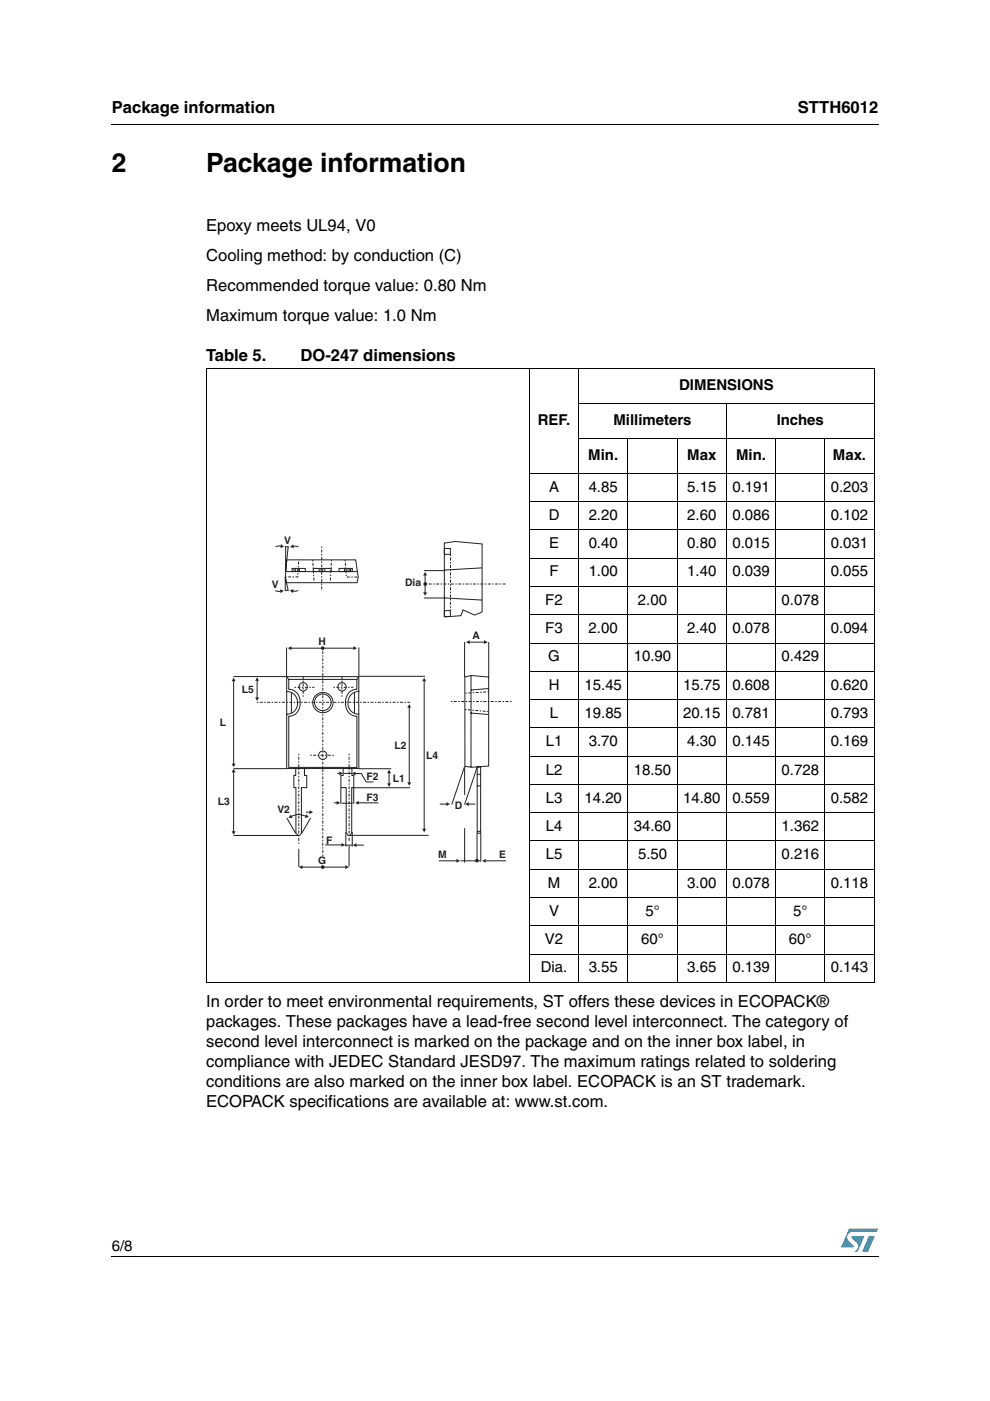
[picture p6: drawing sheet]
<svg xmlns="http://www.w3.org/2000/svg" width="210mm" height="297mm" viewBox="0 0 210 297" stroke-linecap="round" stroke-linejoin="round" font-family="sans-serif">
<g fill="#009ad9">
<path d="M184.2 262.1h1.3l-1.4 3.3h-1.3z"/>
<path d="M180 260.5h6.2l-.3 .7h-5.2a1.11 1.11 0 0 0-1 .7 1.11 1.11 0 0 0 .3 1.2l1 1v.3l-2.7 .1z"/>
<path d="M180.6 262.1h2.7l-1.4 3.3-.7-.1a1.16 1.16 0 0 0 .4-1.8l-1-1.1z"/>
</g>
<path d="M23.6 26.2l.1 .2zM23.6 266.3l.1 .1z" fill="#000"/>
<g fill="none" stroke="#000" stroke-width=".21">
<path d="M23.7 26.3h162.6M43.6 78.1h141.8M43.7 78.2v130M112.2 78v130.4M122.7 78v130.4M185.4 78.2v130M122.6 85.5h62.8M122.6 92.9h62.8M133.1 92.9v115.5M143.6 92.9v115.5M154 85.4v123M164.5 92.9v115.5"/>
<path d="M174.9 92.9v115.5M112.2 100.4h73.2M112.2 106.3h73.2M112.2 112.4h73.2M112.2 118.3h73.2M112.2 124.3h73.2M112.2 130.3h73.2M112.2 136.3h73.2M112.2 142.3h73.2M112.2 148.3h73.2M112.2 154.3h73.2M112.2 160.3h73.2"/>
<path d="M112.2 166.3h73.2M112.2 172.3h73.2M112.2 178.3h73.2M112.2 184.3h73.2M112.2 190.3h73.2M112.2 196.3h73.2M43.6 208.3h141.8M112.2 202.3h73.2M23.7 266.3h162.6"/>
</g>
<path d="M46.2 113.1h62.2v71.3h-62.2z" fill="#fff"/>
<path d="M62.7 162.9h1.9v1.5h.4v2.6h-1.1v9.7l-.3 .4h-.4l-.5-.4v-9.7h-.4v-2.6h.4zM72.8 162.9h1.8v1.5h.4v2.6h-.4v9.5l-.3 .6h-.5l-.4-.6v-9.5h-1.1v-2.6h.5z" fill="none" stroke="#231f20" stroke-width=".21"/>
<g fill="#fff" stroke="#231f20" stroke-width=".21">
<path d="M60.8 143.5h15.3v3.1a2.4 2.4 0 0 0-2.3 2.4 2.4 2.4 0 0 0 2.3 2.4v11.5h-15.3v-11.5a2.4 2.4 0 0 0 2.3-2.4 2.4 2.4 0 0 0-2.3-2.4z" fill-rule="evenodd"/>
<path d="M61.2 144.1h14.5v2a2.79 2.79 0 0 0-2.3 4 2.32 2.32 0 0 0 2.3 1.8v10.8h-14.5v-10.8a2.78 2.78 0 0 0 2.3-4 2.33 2.33 0 0 0-2.3-1.8z" fill-rule="evenodd"/>
</g>
<g fill="none" stroke="#231f20" stroke-width=".21">
<path d="M60.8 118.7h14.6l.6 3.7-.3 1.1h-14.9l-.3-1.1zM94.2 115.1l2.3-.3 5.7 .5v14.5l-1.6 .6-2.4-1.1-.5 1.2-3.5 .3zM60.6 121.2h15.2M61.9 120.5h2.8v.7h-2.8zM62.3 120.5v.7M62.7 120.6v.6M63.1 120.5v.7M63.5 120.5v.7M66.4 120.5h3.8v.7h-3.8zM67.7 120.5v.7M68.1 120.6v.6M68.4 120.5v.7"/>
<path d="M68.9 120.5v.6M71.9 120.5h2.8v.7h-2.8zM73 120.5v.7M73.4 120.5v.7M73.8 120.6v.6M74.2 120.6v.6M74.3 120.6v.6M94.1 126.8l8.1 .4M102.1 120.4l-7.9 .5M49.5 143.4h11.2M49.5 144.4v17.6M60.8 143.4l.5 .7"/>
<path d="M60.8 146.6v5.1M61.8 146.8v4.4M75.2 146.8v4.4M76.1 146.4v5M76.1 143.4l-.5 .7M98.6 143.5l1.3-.3 3.7 .3v18.9l-3.5 .3-1.5-.2zM99.7 151.2l3.9 .3M99.9 143.3v19.4M103.6 146l-3.7 .3M49.5 163h11.2M49.5 177.1h13.9M101.2 162.6h.7v14.1h-.7z"/>
<path d="M101.2 166.6h.8M101.2 176.3h.7M101.2 164.2h.8"/>
<circle cx="68.4" cy="148.9" r="1.76"/>
<circle cx="68.5" cy="149" r="2.15"/>
</g>
<g fill="none" stroke="#231f20" stroke-width=".21" stroke-dasharray=".3 .3 .6 .3" stroke-linecap="butt">
<path d="M66.3 118.7l.3 4.8M68.2 115.9v9.4M70.3 118.7l-.3 4.8M73.2 118.7l.2 3.6h2.5M60.5 122.3h2.6l.2-3.7M90.3 123.8h17.1M54.5 148.9h32.4M63.3 159.8v19.1M74 159.8v18.8M95.6 148.7h12.9M103.6 150.9l-5.2-.5M103.7 146.7l-5.1 .3"/>
<path d="M68.4 181.5v-44"/>
</g>
<g fill="#231f20">
<path d="M49.1 161.9h.8l-.4 .8z"/>
<path d="M49.5 143.7l.4 .7h-.8z"/>
</g>
<path d="M54.5 144.3v3.6" fill="none" stroke="#231f20" stroke-width=".21"/>
<g fill="#231f20">
<path d="M54.1 147.9h.8l-.4 .7z"/>
<path d="M54.5 143.6l.4 .8h-.8z"/>
</g>
<path d="M60.8 137.3v6.1M61.7 137.4h13.3M76.1 137.3v6.1" fill="none" stroke="#231f20" stroke-width=".21"/>
<g fill="#231f20">
<path d="M61 137.4l.8-.4v.8z"/>
<path d="M74.9 137l.8 .4-.8 .4z"/>
</g>
<path d="M71.5 164h.5" fill="none" stroke="#231f20" stroke-width=".21"/>
<path d="M72 163.6l.7 .4-.7 .4z" fill="#231f20"/>
<path d="M75.5 179.2h1.6" fill="none" stroke="#231f20" stroke-width=".21"/>
<path d="M74.8 179.2l.8-.4v.8z" fill="#231f20"/>
<path d="M64.9 172.2h.8" fill="none" stroke="#231f20" stroke-width=".21"/>
<path d="M65.6 171.8l.8 .4-.8 .4z" fill="#231f20"/>
<path d="M69 179.1h3.5M73.3 176.4v3.1M74.7 176.4v3.1" fill="none" stroke="#231f20" stroke-width=".21"/>
<path d="M72.4 178.7l.8 .4-.8 .5z" fill="#231f20"/>
<path d="M74 179.3v4.5M64.1 183.8h9.2" fill="none" stroke="#231f20" stroke-width=".21"/>
<g fill="#231f20">
<path d="M73.2 183.4l.8 .4-.8 .5z"/>
<path d="M63.4 183.8l.7-.4v.9z"/>
</g>
<path d="M63.3 180v3.8M75.3 164h1.3l1 1.8h1.6" fill="none" stroke="#231f20" stroke-width=".21"/>
<path d="M74.6 164l.8-.4v.8z" fill="#231f20"/>
<path d="M72.3 167v3.4M75 167v3.4M76 170.2h4.2" fill="none" stroke="#231f20" stroke-width=".21"/>
<path d="M75.3 170.2l.8-.4v.8z" fill="#231f20"/>
<path d="M70.8 170.2h.6M72.4 170.3h2.4" fill="none" stroke="#231f20" stroke-width=".21"/>
<path d="M71.4 169.8l.7 .4-.7 .4z" fill="#231f20"/>
<path d="M86.8 150v15.9M74.7 167h12.3" fill="none" stroke="#231f20" stroke-width=".21"/>
<g fill="#231f20">
<path d="M86.4 165.9h.8l-.4 .7z"/>
<path d="M86.8 149.3l.4 .7h-.8z"/>
</g>
<path d="M76.2 143.4h13.9M89.9 144.4v31.4M74.1 177.1h16.8" fill="none" stroke="#231f20" stroke-width=".21"/>
<g fill="#231f20">
<path d="M89.5 175.7h.8l-.4 .8z"/>
<path d="M89.9 143.7l.4 .7h-.8z"/>
</g>
<path d="M82.5 163.9v2.2" fill="none" stroke="#231f20" stroke-width=".21"/>
<g fill="#231f20">
<path d="M82.5 163.2l.4 .7h-.8z"/>
<path d="M82.1 166.1h.8l-.4 .7z"/>
</g>
<path d="M60.8 173.4l1.9 3.3M64.8 173l-.6-.1a2.77 2.77 0 0 0-2.4 .2M65.9 173.4l-1.9 3.3M72.8 164h1.8M76.1 163h6.8" fill="none" stroke="#231f20" stroke-width=".21"/>
<g fill="#231f20">
<path d="M61.7 172.7l.3 .7h-.8z"/>
<path d="M64.9 172.6l.6 .6-.8 .2z"/>
</g>
<path d="M98.5 136.1v7.5M99.5 136.1h3.2M103.6 136.1v7.5M73.1 179.2h1.6" fill="none" stroke="#231f20" stroke-width=".21"/>
<g fill="#231f20">
<path d="M98.8 136.1l.8-.4v.9z"/>
<path d="M102.6 135.7l.8 .4-.8 .5z"/>
</g>
<path d="M98.5 162.5v6M101.1 176.7v6M101.9 176.7v6M102.9 182.5h4.4" fill="none" stroke="#231f20" stroke-width=".21"/>
<path d="M102.2 182.5l.8-.4v.8z" fill="#231f20"/>
<path d="M93 182.5h3.8M97.6 182.5h4.3" fill="none" stroke="#231f20" stroke-width=".21"/>
<path d="M96.8 182.1l.7 .4-.7 .4z" fill="#231f20"/>
<path d="M93.3 170.5h1.4" fill="none" stroke="#231f20" stroke-width=".21"/>
<path d="M94.6 170.1l.8 .4-.8 .4z" fill="#231f20"/>
<path d="M99.3 170.5h1.5" fill="none" stroke="#231f20" stroke-width=".21"/>
<path d="M98.6 170.5l.8-.4v.8z" fill="#231f20"/>
<path d="M60.6 115.8v5.4l.5-5.4M58.4 125.2l.5 .2h.6M61.1 125.3l-.6-2.9v3M98.4 162.7l-2.6 7.9M98.5 175.6v7.3M101.2 162.7l-2.7 7.9" fill="none" stroke="#231f20" stroke-width=".21"/>
<g fill="#231f20" stroke="#231f20" stroke-width=".21">
<circle cx="101.1" cy="182.5" r=".27"/>
<circle cx="68.4" cy="183.8" r=".27"/>
<circle cx="68.4" cy="137.4" r=".27"/>
<circle cx="90.2" cy="123.8" r=".27"/>
</g>
<path d="M59.4 125l.8 .2-.7 .6z" fill="#231f20"/>
<path d="M63.2 125.1l-.5 .2h-.6" fill="none" stroke="#231f20" stroke-width=".21"/>
<path d="M61.4 125.2l.8-.3-.1 .8z" fill="#231f20"/>
<path d="M59.6 115.8h-.7l-.4 .2" fill="none" stroke="#231f20" stroke-width=".21"/>
<path d="M59.6 115.4l.6 .5-.8 .3z" fill="#231f20"/>
<path d="M60.5 116l.2-.1 .4 .1M62.2 115.8h.6l.5 .2M61.1 125.1l-.4 .1-.2-.1" fill="none" stroke="#231f20" stroke-width=".21"/>
<path d="M61.5 116l.7-.6 .1 .8z" fill="#231f20"/>
<g fill="none" stroke="#231f20" stroke-width=".21">
<path d="M89.9 126.8h4.5M89.9 121h4.5M90.1 121.9v3.7"/>
<circle cx="64.3" cy="145.6" r=".89"/>
<circle cx="72.5" cy="145.6" r=".89"/>
<circle cx="68.4" cy="160.1" r=".89"/>
</g>
<path d="M62.4 145.7h4.3M64.3 147.7v-4.2M70.7 145.7h4.2M72.5 147.7v-4.2M65.8 160.1h5.3" fill="none" stroke="#231f20" stroke-width=".21" stroke-dasharray=".3 .3 .6 .3" stroke-linecap="butt"/>
<g fill="#231f20">
<path d="M89.7 125.6h.8l-.4 .7z"/>
<path d="M90.1 121.3l.4 .7h-.8z"/>
</g>
<path d="M94.2 116.3h1.3v1.2h-1.3zM94.2 129.5h1.3v1.2h-1.3zM49.5 163.7v12.6" fill="none" stroke="#231f20" stroke-width=".21"/>
<path d="M95.5 117.6v11.8" fill="none" stroke="#231f20" stroke-width=".21" stroke-dasharray=".3 .3 .6 .3" stroke-linecap="butt"/>
<g fill="#231f20">
<path d="M49.1 176.2h.8l-.4 .8z"/>
<path d="M49.5 163l.4 .8h-.8z"/>
</g>
<g font-size="5.6">
<text x="23.7" y="36.4">2</text>
<text x="43.7" y="36.4">Package information</text>
</g>
<g font-size="3.5">
<text x="23.7" y="23.9">Package information</text>
<text x="169.2" y="23.9">STTH6012</text>
<text x="43.7" y="49.1">Epoxy meets UL94, V0</text>
<text x="43.7" y="55.4">Cooling method: by conduction (C)</text>
<text x="43.7" y="61.8">Recommended torque value: 0.80 Nm</text>
<text x="43.7" y="68.1">Maximum torque value: 1.0 Nm</text>
<text x="43.7" y="76.6">Table 5.</text>
<text x="63.7" y="76.6">DO-247 dimensions</text>
<text x="43.7" y="213.5">In order to meet environmental requirements, ST offers these devices in ECOPACK®</text>
<text x="43.7" y="217.7">packages. These packages have a lead-free second level interconnect. The category of</text>
<text x="43.7" y="221.9">second level interconnect is marked on the package and on the inner box label, in</text>
<text x="43.7" y="226.2">compliance with JEDEC Standard JESD97. The maximum ratings related to soldering</text>
<text x="43.7" y="230.4">conditions are also marked on the inner box label. ECOPACK is an ST trademark.</text>
<text x="43.7" y="234.7">ECOPACK specifications are available at: www.st.com.</text>
</g>
<g font-size="3.2">
<text x="144" y="82.7">DIMENSIONS</text>
<text x="114" y="90.1">REF.</text>
<text x="130.1" y="90.1">Millimeters</text>
<text x="164.7" y="90.1">Inches</text>
<text x="124.7" y="97.5">Min.</text>
<text x="145.7" y="97.5">Max</text>
<text x="156.1" y="97.5">Min.</text>
<text x="176.6" y="97.5">Max.</text>
<text x="116.4" y="104.2">A</text>
<text x="124.8" y="104.2">4.85</text>
<text x="145.7" y="104.2">5.15</text>
<text x="155.3" y="104.2">0.191</text>
<text x="176.2" y="104.2">0.203</text>
<text x="116.3" y="110.2">D</text>
<text x="124.8" y="110.2">2.20</text>
<text x="145.7" y="110.2">2.60</text>
<text x="155.3" y="110.2">0.086</text>
<text x="176.2" y="110.2">0.102</text>
<text x="116.4" y="116.2">E</text>
<text x="124.8" y="116.2">0.40</text>
<text x="145.7" y="116.2">0.80</text>
<text x="155.3" y="116.2">0.015</text>
<text x="176.2" y="116.2">0.031</text>
<text x="116.5" y="122.2">F</text>
<text x="124.8" y="122.2">1.00</text>
<text x="145.7" y="122.2">1.40</text>
<text x="155.3" y="122.2">0.039</text>
<text x="176.2" y="122.2">0.055</text>
<text x="115.6" y="128.2">F2</text>
<text x="135.3" y="128.2">2.00</text>
<text x="165.7" y="128.2">0.078</text>
<text x="115.6" y="134.2">F3</text>
<text x="124.8" y="134.2">2.00</text>
<text x="145.7" y="134.2">2.40</text>
<text x="155.3" y="134.2">0.078</text>
<text x="176.2" y="134.2">0.094</text>
<text x="116.2" y="140.2">G</text>
<text x="134.4" y="140.2">10.90</text>
<text x="165.7" y="140.2">0.429</text>
<text x="116.3" y="146.2">H</text>
<text x="124" y="146.2">15.45</text>
<text x="144.8" y="146.2">15.75</text>
<text x="155.3" y="146.2">0.608</text>
<text x="176.2" y="146.2">0.620</text>
<text x="116.6" y="152.2">L</text>
<text x="124" y="152.2">19.85</text>
<text x="144.8" y="152.2">20.15</text>
<text x="155.3" y="152.2">0.781</text>
<text x="176.2" y="152.2">0.793</text>
<text x="115.7" y="158.2">L1</text>
<text x="124.8" y="158.2">3.70</text>
<text x="145.7" y="158.2">4.30</text>
<text x="155.3" y="158.2">0.145</text>
<text x="176.2" y="158.2">0.169</text>
<text x="115.7" y="164.2">L2</text>
<text x="134.4" y="164.2">18.50</text>
<text x="165.7" y="164.2">0.728</text>
<text x="115.7" y="170.2">L3</text>
<text x="124" y="170.2">14.20</text>
<text x="144.8" y="170.2">14.80</text>
<text x="155.3" y="170.2">0.559</text>
<text x="176.2" y="170.2">0.582</text>
<text x="115.7" y="176.2">L4</text>
<text x="134.4" y="176.2">34.60</text>
<text x="165.7" y="176.2">1.362</text>
<text x="115.7" y="182.2">L5</text>
<text x="135.3" y="182.2">5.50</text>
<text x="165.7" y="182.2">0.216</text>
<text x="116.1" y="188.2">M</text>
<text x="124.8" y="188.2">2.00</text>
<text x="145.7" y="188.2">3.00</text>
<text x="155.3" y="188.2">0.078</text>
<text x="176.2" y="188.2">0.118</text>
<text x="116.4" y="194.2">V</text>
<text x="136.8" y="194.2">5°</text>
<text x="168.2" y="194.2">5°</text>
<text x="115.5" y="200.2">V2</text>
<text x="135.9" y="200.2">60°</text>
<text x="167.3" y="200.2">60°</text>
<text x="114.7" y="206.2">Dia.</text>
<text x="124.8" y="206.2">3.55</text>
<text x="145.7" y="206.2">3.65</text>
<text x="155.3" y="206.2">0.139</text>
<text x="176.2" y="206.2">0.143</text>
<text x="23.7" y="265.1">6/8</text>
</g>
<g font-size="2.2" fill="#231f20">
<text x="60.2" y="115.3">V</text>
<text x="57.6" y="124.6">V</text>
<text x="85.9" y="124.3">Dia</text>
<text x="67.5" y="136.8">H</text>
<text x="100.2" y="135.5">A</text>
<text x="51.3" y="147">L5</text>
<text x="46.6" y="154">L</text>
<text x="83.6" y="158.7">L2</text>
<text x="90.4" y="160.9">L4</text>
<text x="77.7" y="165.4">F2</text>
<text x="83.3" y="165.8">L1</text>
<text x="46.2" y="170.8">L3</text>
<text x="58.8" y="172.4">V2</text>
<text x="77.7" y="169.8">F3</text>
<text x="96.4" y="171.6">D</text>
<text x="69.1" y="178.8">F</text>
<text x="67.5" y="183.2">G</text>
<text x="92.9" y="181.9">M</text>
<text x="105.9" y="181.9">E</text>
</g>
</svg>
